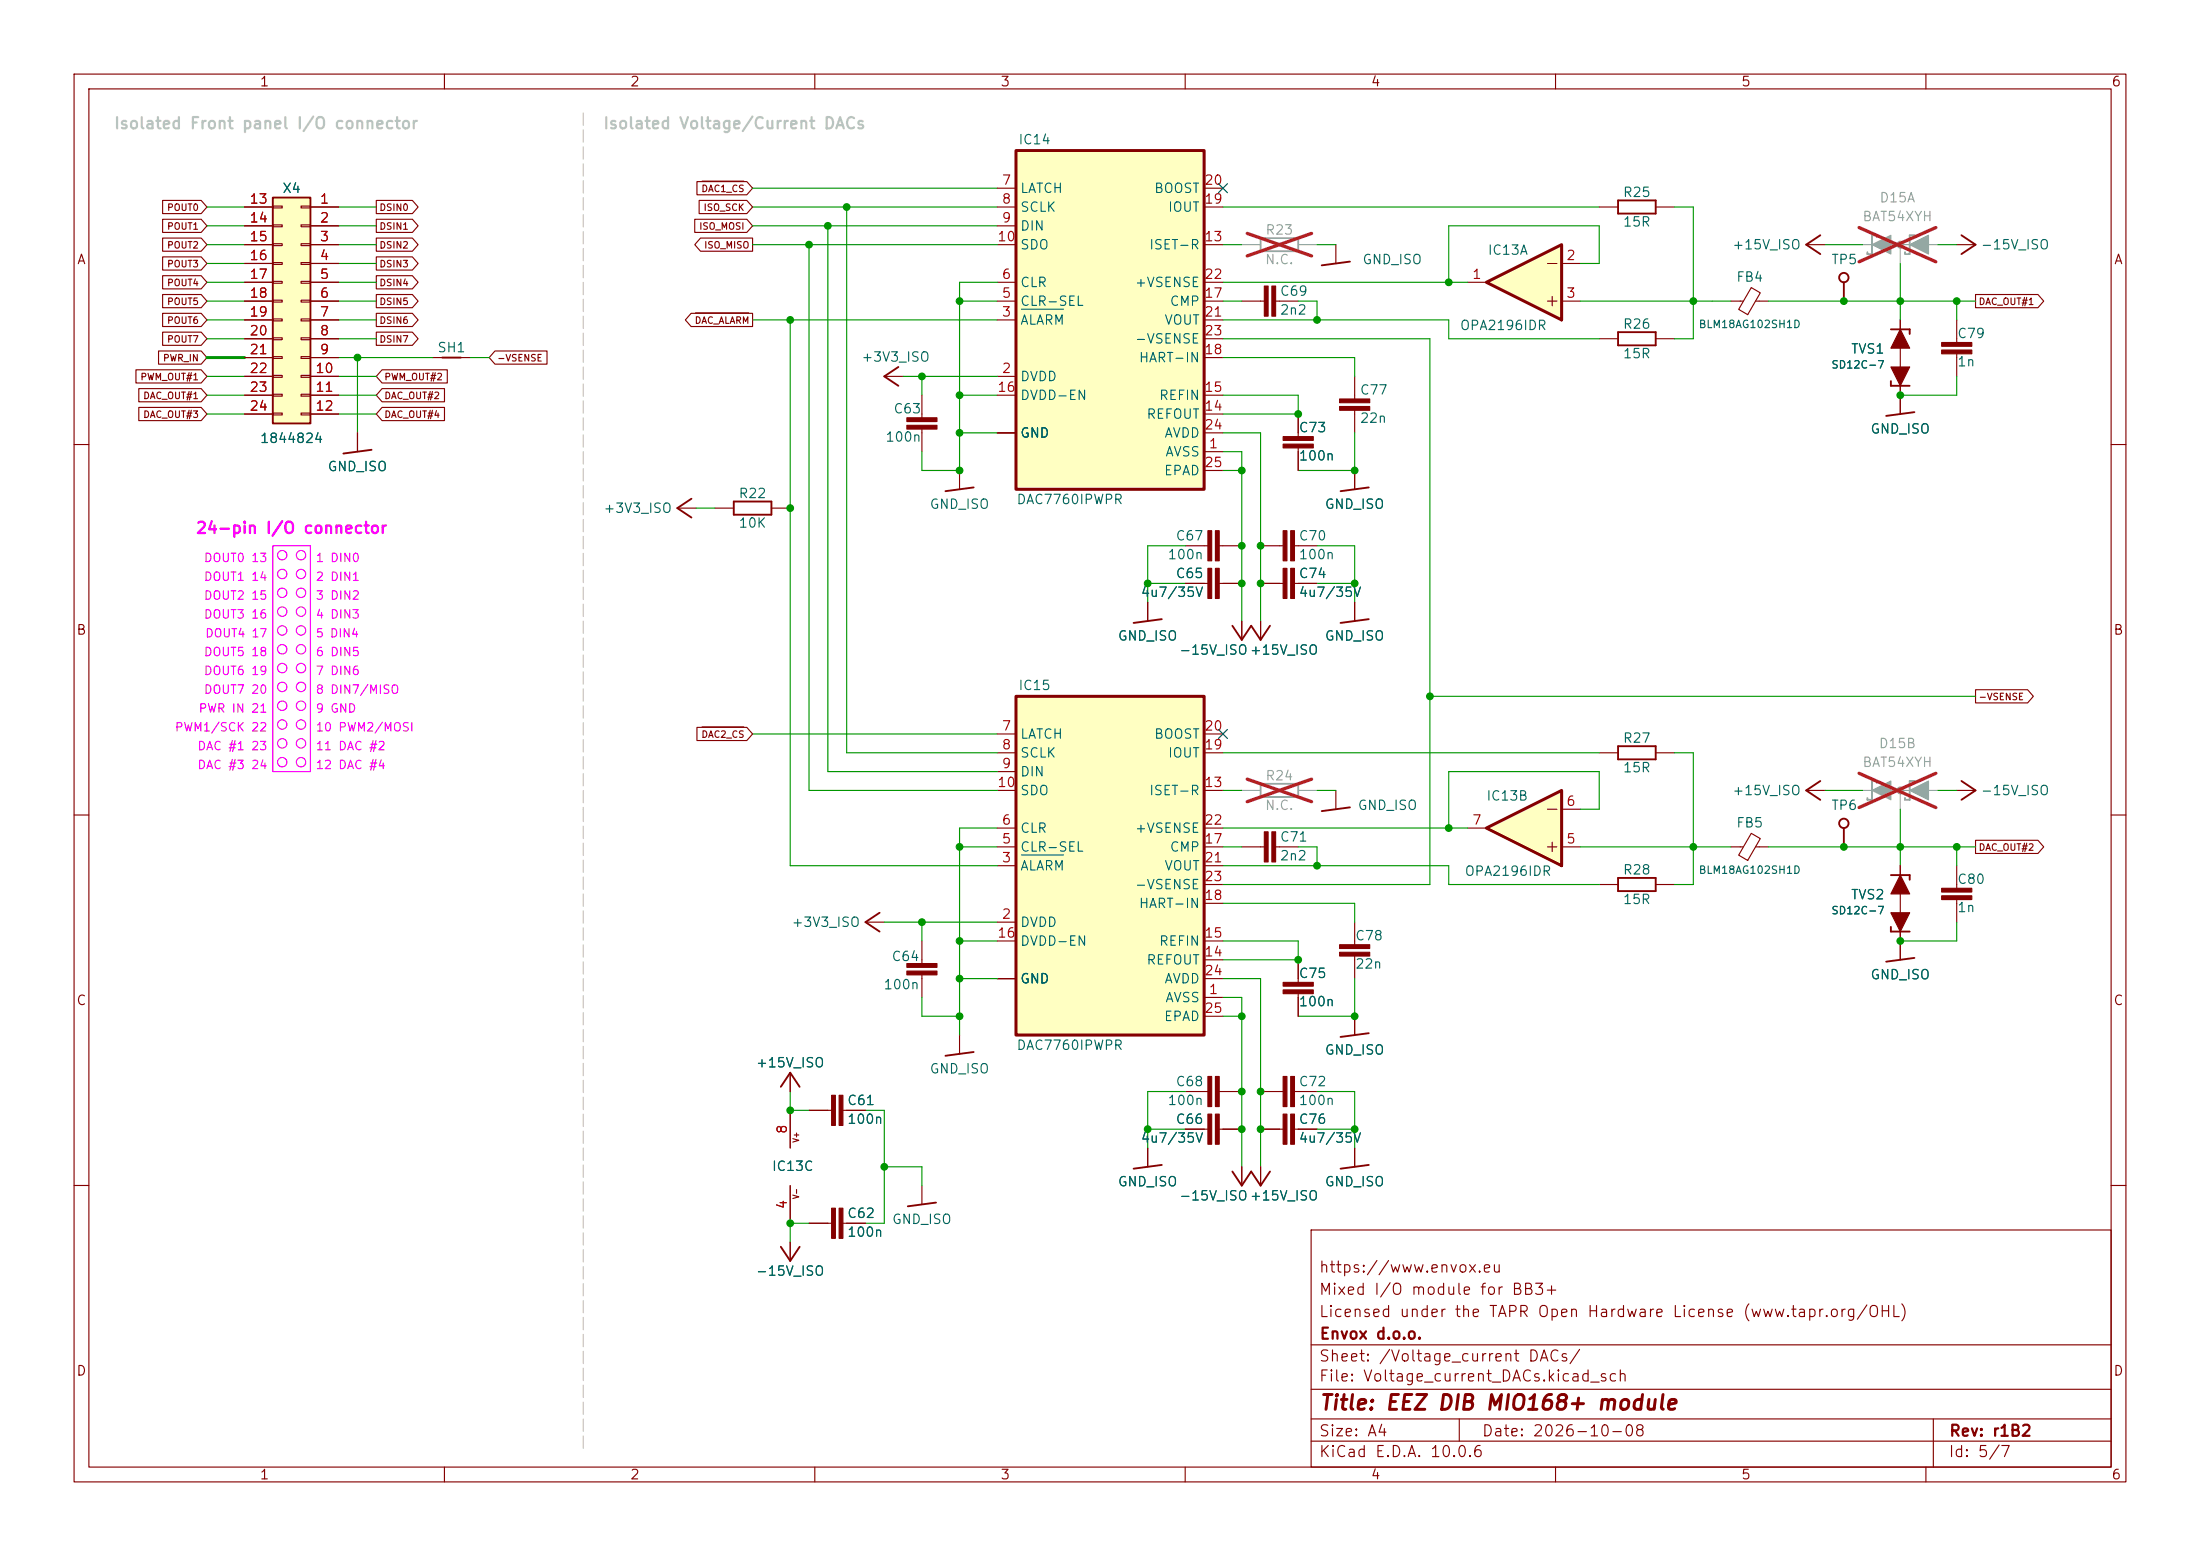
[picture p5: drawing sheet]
<svg xmlns="http://www.w3.org/2000/svg" width="297mm" height="210mm" viewBox="0 0 297 210" stroke-linecap="round" stroke-linejoin="round" font-family="sans-serif">
<g fill="none" stroke="#840000" stroke-width=".15">
<path d="M10 10h277v190h-277zM12 12h273v186h-273zM60 10v2M110 10v2M160 10v2M210 10v2M260 10v2M119.4 50.8h2.5M10 60h2M160 73.7h3.1M164.6 73.7h3M285 60h2"/>
<path d="M10 110h2M285 110h2M170.2 147.3h3M174.8 147.3h3M10 160h2M177 166h108v32h-108zM285 160h2M60 198v2M110 198v2M160 198v2M177 194.5h108M177 191.5h108"/>
<path d="M177 187.5h108M177 181.5h108M197 191.5v3M210 198v2M260 198v2M261 191.5v6.5"/>
</g>
<g fill="#840000" stroke="#840000" stroke-width=".15">
<path d="M173.2 145.3h.5v4.1h-.5z"/>
<path d="M174.2 145.3h.6v4.1h-.6z"/>
<path d="M164.1 71.6h.5v4.1h-.5z"/>
<path d="M163.1 71.6h.5v4.1h-.5z"/>
</g>
<path d="M121.3 49.5l-1.9 1.3 1.9 1.3" fill="none" stroke="#840000" stroke-width=".25"/>
<path d="M36.8 26.7h5.1v30.5h-5.1z" fill="#ffffc2"/>
<path d="M36.8 26.7h5.1v30.5h-5.1zM131.4 65.8l-3.8 .5M156.8 83.6l-3.8 .5M184.8 139.4l-3.8 .6M184.8 157.2l-3.8 .5" fill="none" stroke="#840000" stroke-width=".25"/>
<g fill="none" stroke="#840000" stroke-width=".15">
<path d="M33 27.9h3.8M33 30.5h3.8M33 33h3.8M33 35.6h3.8M33 38.1h3.8M36.8 27.8h1.3v.3h-1.3zM36.8 30.4h1.3v.2h-1.3zM36.8 32.9h1.3v.2h-1.3zM36.8 35.4h1.3v.3h-1.3zM36.8 38h1.3v.2h-1.3zM40.6 27.8h1.3v.3h-1.3zM40.6 30.4h1.3v.2h-1.3z"/>
<path d="M40.6 32.9h1.3v.2h-1.3zM40.6 35.4h1.3v.3h-1.3zM40.6 38h1.3v.2h-1.3zM41.9 27.9h3.8M41.9 30.5h3.8M41.9 33h3.8M41.9 35.6h3.8M41.9 38.1h3.8M33 40.6h3.8M33 43.2h3.8M33 45.7h3.8M33 48.3h3.8"/>
<path d="M33 50.8h3.8M33 53.3h3.8M33 55.9h3.8M36.8 40.5h1.3v.3h-1.3zM36.8 43.1h1.3v.2h-1.3zM36.8 45.6h1.3v.2h-1.3zM36.8 48.1h1.3v.3h-1.3zM36.8 50.7h1.3v.2h-1.3zM36.8 53.2h1.3v.3h-1.3zM36.8 55.8h1.3v.2h-1.3zM40.6 40.5h1.3v.3h-1.3zM40.6 43.1h1.3v.2h-1.3z"/>
<path d="M40.6 45.6h1.3v.2h-1.3zM40.6 48.1h1.3v.3h-1.3zM40.6 50.7h1.3v.2h-1.3zM40.6 53.2h1.3v.3h-1.3zM40.6 55.8h1.3v.2h-1.3zM41.9 40.6h3.8M41.9 43.2h3.8M41.9 45.7h3.8M41.9 48.3h3.8M41.9 50.8h3.8M41.9 53.3h3.8M41.9 55.9h3.8"/>
<path d="M129.5 63.5v2.5M154.9 81.3v2.5M182.9 137.2v2.5M182.9 154.9v2.6"/>
</g>
<path d="M137.2 94h25.4v45.7h-25.4z" fill="#ffffc2"/>
<path d="M137.2 94h25.4v45.7h-25.4z" fill="none" stroke="#840000" stroke-width=".41"/>
<g fill="none" stroke="#840000" stroke-width=".15">
<path d="M264.2 33h2.5M48.3 58.4v2.6M58.4 48.3h5.1M124.5 53.3v3.1M124.5 57.9v3.1M256.5 53.3v2.6M264.2 43.2v3M264.2 47.8v3M91.4 68.6h2.6M96.5 68.6h2.6M104.1 68.6h2.6M170.2 73.7h3"/>
<path d="M170.2 78.7h3M174.8 73.7h3M174.8 78.7h3M182.9 63.5v2.5M134.6 99.1h2.6M162.6 99.1h2.5M170.2 83.8v2.6M182.9 81.3v2.5M134.6 116.8h2.6M134.6 114.3h2.6M134.6 111.8h2.6M134.6 101.6h2.6"/>
<path d="M134.6 104.1h2.6M134.6 106.7h2.6M162.6 116.8h2.5M162.6 114.3h2.5M162.6 111.8h2.5M162.6 101.6h2.5M162.6 106.7h2.5M162.6 119.4h2.5M180.3 106.7v2.5M233.7 114.3h1.6M236.4 112.5l1.2 .7-1.7 2.9-1.2-.7zM237 114.3h1.8"/>
<path d="M243.8 106.7h2.6M248.9 114.3h.1M256.5 116.8v12.7M264.2 106.7h2.5M264.2 116.8v3.1M116.8 124.5h2.6M124.5 127v3M124.5 131.6v3M129.5 139.7v2.5M134.6 124.5h2.6M134.6 132.1h2.6M134.6 127h2.6"/>
<path d="M162.6 134.6h2.5M162.6 132.1h2.5M162.6 129.5h2.5M162.6 127h2.5M162.6 121.9h2.5M162.6 137.2h2.5M182.9 124.5v3M182.9 129v3.1M264.2 121.4v3.1M106.7 144.8v2.5M106.7 149.9v5M109.2 149.9h3.1"/>
<path d="M113.8 149.9h3M154.9 154.9v2.6M160 152.4h3.1M160 147.3h3.1M164.6 152.4h3M164.6 147.3h3M167.6 157.5v2.5M170.2 152.4h3M170.2 157.5v2.5M174.8 152.4h3M106.7 160v5.1M106.7 167.6v2.6"/>
<path d="M109.2 165.1h3.1M113.8 165.1h3M124.5 160v2.6"/>
</g>
<path d="M137.9 115.4h5.7" fill="none" stroke="#006464" stroke-width=".15"/>
<g fill="none" stroke="#840000" stroke-width=".25">
<path d="M264.8 31.8l1.9 1.2-1.9 1.3M59.7 48.3h2.5M258.4 55.6l-3.8 .5M50.2 60.7l-3.8 .5M93.3 67.3l-1.9 1.3 1.9 1.3M99.1 67.7h5v1.8h-5zM184.8 65.8l-3.8 .5M168.9 84.5l1.3 1.9 1.2-1.9M184.8 83.6l-3.8 .5M182.2 109l-3.8 .5M245.7 105.4l-1.9 1.3 1.9 1.3M248.9 111.8v2.5"/>
<path d="M255.3 118.1h2.5v.6M264.8 105.4l1.9 1.3-1.9 1.3M118.7 123.2l-1.9 1.3 1.9 1.2M255.3 125.1v.6h2.5M258.4 129.3l-3.8 .5M105.4 146.7l1.3-1.9 1.2 1.9M131.4 142l-3.8 .5M156.8 157.2l-3.8 .5M166.4 158.1l1.2 1.9 1.3-1.9 1.3 1.9 1.2-1.9M105.4 168.3l1.3 1.9 1.2-1.9M126.4 162.3l-3.8 .5"/>
<circle cx="248.9" cy="111.1" r=".63"/>
</g>
<g fill="#840000" stroke="#840000" stroke-width=".15">
<path d="M174.2 150.4h.6v4h-.6z"/>
<path d="M173.2 150.4h.5v4h-.5z"/>
<path d="M122.4 56.4h4.1v.5h-4.1z"/>
<path d="M122.4 57.4h4.1v.5h-4.1z"/>
<path d="M112.3 147.8h.5v4.1h-.5z"/>
<path d="M113.3 147.8h.5v4.1h-.5z"/>
<path d="M112.3 163.1h.5v4h-.5z"/>
<path d="M113.3 163.1h.5v4h-.5z"/>
<path d="M164.1 145.3h.5v4.1h-.5z"/>
<path d="M163.1 145.3h.5v4.1h-.5z"/>
<path d="M163.1 150.4h.5v4h-.5z"/>
<path d="M164.1 150.4h.5v4h-.5z"/>
<path d="M122.4 130h4.1v.6h-4.1z"/>
<path d="M122.4 131.1h4.1v.5h-4.1z"/>
<path d="M173.2 71.6h.5v4.1h-.5z"/>
<path d="M174.2 71.6h.6v4.1h-.6z"/>
<path d="M174.2 76.7h.6v4.1h-.6z"/>
<path d="M173.2 76.7h.5v4.1h-.5z"/>
<path d="M255.3 123.2h2.5l-1.3 2.5z"/>
<path d="M256.5 118.1l1.3 2.6h-2.5z"/>
<path d="M262.1 46.2h4.1v.5h-4.1z"/>
<path d="M262.1 47.2h4.1v.6h-4.1z"/>
<path d="M180.8 128.5h4.1v.5h-4.1z"/>
<path d="M180.8 127.5h4.1v.5h-4.1z"/>
<path d="M262.1 119.9h4.1v.5h-4.1z"/>
<path d="M262.1 120.9h4.1v.5h-4.1z"/>
</g>
<path d="M251.5 106.7h10.1M256.5 106.7v2.5" fill="none" stroke="#a1a1a1" stroke-width=".15"/>
<path d="M253.4 105.7v-.3h-.7v2.6h-.6v-.3M258.4 105.7v-.3h-.6v2.6h-.6v-.3" fill="none" stroke="#a1a1a1" stroke-width=".25"/>
<circle cx="256.5" cy="106.7" r=".33" fill="#a1a1a1" stroke="#a1a1a1" stroke-width=".41"/>
<g fill="#a1a1a1" stroke="#a1a1a1" stroke-width=".15">
<path d="M257.8 106.7l2.5-1.3v2.6z"/>
<path d="M252.7 106.7l2.6-1.3v2.6z"/>
</g>
<path d="M251 104.4l10.3 4.6M261.3 104.4l-10.3 4.6" fill="none" stroke="#e12e31" stroke-width=".46"/>
<path d="M137.2 20.3h25.4v45.7h-25.4z" fill="#ffffc2"/>
<path d="M137.2 20.3h25.4v45.7h-25.4z" fill="none" stroke="#840000" stroke-width=".41"/>
<g fill="none" stroke="#840000" stroke-width=".15">
<path d="M134.6 38.1h2.6M134.6 25.4h2.6M134.6 27.9h2.6M134.6 30.5h2.6M134.6 33h2.6M162.6 38.1h2.5M162.6 25.4h2.5M162.6 27.9h2.5M162.6 33h2.5M180.3 33v2.6M134.6 50.8h2.6M134.6 43.2h2.6"/>
<path d="M134.6 58.4h2.6M134.6 40.6h2.6M134.6 53.3h2.6M162.6 43.2h2.5M162.6 58.4h2.5M162.6 40.6h2.5M162.6 55.9h2.5M162.6 53.3h2.5M162.6 48.3h2.5M162.6 45.7h2.5M167.6 40.6h3.1M172.2 40.6h3.1"/>
<path d="M175.3 55.9v3M182.9 50.8v3M182.9 55.4v3M160 78.7h3.1M162.6 61h2.5M162.6 63.5h2.5M164.6 78.7h3M175.3 60.5v3M167.6 83.8v2.6M167.6 114.3h3.1M172.2 114.3h3.1M175.3 129.5v3.1"/>
<path d="M175.3 134.1v3.1"/>
</g>
<path d="M137.9 41.7h5.7" fill="none" stroke="#006464" stroke-width=".15"/>
<path d="M170.2 32.1h5.1v1.8h-5.1zM170.2 105.8h5.1v1.8h-5.1z" fill="none" stroke="#a1a1a1" stroke-width=".25"/>
<path d="M167.6 33h2.6M175.3 33h2.5M167.6 106.7h2.6M175.3 106.7h2.5" fill="none" stroke="#a1a1a1" stroke-width=".15"/>
<path d="M168.4 31.5l8.7 3M177.1 31.5l-8.7 3M168.4 105.2l8.7 3M177.1 105.2l-8.7 3" fill="none" stroke="#e12e31" stroke-width=".46"/>
<g fill="#840000" stroke="#840000" stroke-width=".15">
<path d="M171.7 112.3h.5v4h-.5z"/>
<path d="M170.7 112.3h.5v4h-.5z"/>
<path d="M171.7 38.6h.5v4.1h-.5z"/>
<path d="M170.7 38.6h.5v4.1h-.5z"/>
<path d="M180.8 54.9h4.1v.5h-4.1z"/>
<path d="M180.8 53.8h4.1v.6h-4.1z"/>
<path d="M173.2 58.9h4.1v.5h-4.1z"/>
<path d="M173.2 59.9h4.1v.6h-4.1z"/>
<path d="M163.1 76.7h.5v4.1h-.5z"/>
<path d="M164.1 76.7h.5v4.1h-.5z"/>
<path d="M173.2 132.6h4.1v.5h-4.1z"/>
<path d="M173.2 133.6h4.1v.5h-4.1z"/>
</g>
<path d="M182.2 35.3l-3.8 .5M166.4 84.5l1.2 1.9 1.3-1.9" fill="none" stroke="#840000" stroke-width=".25"/>
<path d="M200.7 38.1l10.1-5.1v10.2z" fill="#ffffc2"/>
<path d="M198.1 38.1h2.6M208.9 35.6h1.3M210.8 35.6h2.6M208.9 40.6h1.3M209.5 40v1.3M210.8 40.6h2.6" fill="none" stroke="#840000" stroke-width=".15"/>
<path d="M200.7 38.1l10.1-5.1v10.2z" fill="none" stroke="#840000" stroke-width=".41"/>
<path d="M200.7 111.8l10.1-5.1v10.1z" fill="#ffffc2"/>
<g fill="none" stroke="#840000" stroke-width=".15">
<path d="M22 39.8h5.2l.7 .8-.7 .9h-5.2zM22 32.1h5.2l.7 .9-.7 .9h-5.2zM22 34.7h5.2l.7 .9-.7 .8h-5.2zM22 27.1h5.2l.7 .8-.7 .9h-5.2zM22 29.6h5.2l.7 .9-.7 .9h-5.2zM22 37.2h5.2l.7 .9-.7 .9h-5.2zM33 27.9h3.8M33 33h3.8M33 30.5h3.8M33 35.6h3.8M33 38.1h3.8M41.9 27.9h3.8"/>
<path d="M41.9 33h3.8M41.9 30.5h3.8M41.9 35.6h3.8M41.9 38.1h3.8M50.8 27.1h4.9l.7 .8-.7 .9h-4.9zM50.8 29.6h4.9l.7 .9-.7 .9h-4.9zM50.8 39.8h4.9l.7 .8-.7 .9h-4.9zM50.8 37.2h4.9l.7 .9-.7 .9h-4.9zM50.8 32.1h4.9l.7 .9-.7 .9h-4.9zM50.8 34.7h4.9l.7 .9-.7 .8h-4.9zM93.8 29.6h7l.8 .9-.8 .9h-7zM94.1 24.5h6.7l.8 .9-.8 .9h-6.7z"/>
<path d="M94.4 27.1h6.4l.8 .8-.8 .9h-6.4zM94.6 32.1h7v1.8h-7l-.8-.9zM94.8 24.4h5.6M215.9 27.9h2.5M223.5 27.9h2.6M236.4 38.8l1.2 .7-1.7 3-1.2-.7zM243.8 33h2.6M266.7 39.8h8.4l.8 .8-.8 .9h-8.4zM18.4 49.9h8.8l.7 .9-.7 .9h-8.8zM18.7 52.5h8.5l.7 .8-.7 .9h-8.5zM18.7 55h8.5l.7 .9-.7 .9h-8.5zM21.4 47.4h5.8l.7 .9-.7 .8h-5.8z"/>
<path d="M22 44.8h5.2l.7 .9-.7 .9h-5.2zM22 42.3h5.2l.7 .9-.7 .9h-5.2zM33 40.6h3.8M33 45.7h3.8M33 43.2h3.8M33 48.3h3.8M33 50.8h3.8M33 53.3h3.8M33 55.9h3.8M41.9 40.6h3.8M41.9 45.7h3.8M41.9 43.2h3.8"/>
<path d="M41.9 48.3h3.8M41.9 50.8h3.8M41.9 53.3h3.8M41.9 55.9h3.8M48.3 58.4v2.6M50.8 44.8h4.9l.7 .9-.7 .9h-4.9zM50.8 42.3h4.9l.7 .9-.7 .9h-4.9zM51.6 49.9h8.8v1.8h-8.8l-.8-.9zM51.6 55h8.4v1.8h-8.4l-.8-.9zM51.6 52.5h8.4v1.7h-8.4l-.8-.9zM66.8 47.4h7v1.7h-7l-.8-.8zM93.3 42.3h8.3v1.8h-8.3l-.8-.9z"/>
<path d="M93.9 42.2h7.2M175.3 55.9v2.5M215.9 45.7h2.5M223.5 45.7h2.6M233.7 40.6h1.6M237 40.6h1.8M248.9 40.6h.1M256.5 43.2v12.7M160 78.7h2.6M165.1 78.7h2.5M170.2 78.7h2.5M175.3 61v2.5"/>
<path d="M175.3 78.7h2.5M182.9 63.5v2.5M94.1 98.2h6.7l.8 .9-.8 .8h-6.7zM94.8 98.1h5.6M154.9 81.3v2.5M167.6 83.8v2.6M170.2 83.8v2.6M182.9 81.3v2.5M266.7 93.1h7l.8 .9-.8 .9h-7zM198.1 111.8h2.6M208.9 114.3h1.3M208.9 109.2h1.3"/>
<path d="M209.5 113.7v1.2M210.8 114.3h2.6M210.8 109.2h2.6M215.9 101.6h2.5M215.9 119.4h2.5M223.5 101.6h2.6M223.5 119.4h2.6M256.5 116.8v2.6M266.7 113.4h8.4l.8 .9-.8 .9h-8.4zM175.3 129.5v2.6M175.3 134.6v2.6M182.9 137.2v2.5"/>
<path d="M256.5 124.5v5M106.7 144.8v2.5M106.7 149.9v5M109.2 149.9h2.6M114.3 149.9h2.5M154.9 154.9v2.6M160 152.4h2.6M165.1 152.4h2.5M167.6 157.5v2.5M170.2 157.5v2.5M170.2 152.4h2.5M175.3 152.4h2.5"/>
<path d="M182.9 154.9v2.6M106.7 160v5.1M106.7 167.6v2.6M109.2 165.1h2.6M114.3 165.1h2.5"/>
</g>
<path d="M200.7 111.8l10.1-5.1v10.1z" fill="none" stroke="#840000" stroke-width=".41"/>
<g fill="none" stroke="#840000" stroke-width=".25">
<path d="M218.4 27.1h5.1v1.7h-5.1zM245.7 31.8l-1.9 1.2 1.9 1.3M248.9 38.1v2.5M218.4 44.8h5.1v1.8h-5.1zM255.3 51.4v.7h2.5M255.3 44.5h2.5v.6M218.4 100.7h5.1v1.8h-5.1zM218.4 118.5h5.1v1.8h-5.1z"/>
<circle cx="248.9" cy="37.5" r=".63"/>
</g>
<g fill="#840000" stroke="#840000" stroke-width=".15">
<path d="M255.3 49.5h2.5l-1.3 2.6z"/>
<path d="M256.5 44.5l1.3 2.5h-2.5z"/>
</g>
<path d="M251.5 33h10.1M256.5 33v2.6" fill="none" stroke="#a1a1a1" stroke-width=".15"/>
<path d="M253.4 32v-.2h-.7v2.5h-.6v-.3M258.4 32v-.2h-.6v2.5h-.6v-.3" fill="none" stroke="#a1a1a1" stroke-width=".25"/>
<circle cx="256.5" cy="33" r=".33" fill="#a1a1a1" stroke="#a1a1a1" stroke-width=".41"/>
<g fill="#a1a1a1" stroke="#a1a1a1" stroke-width=".15">
<path d="M257.8 33l2.5-1.2v2.5z"/>
<path d="M252.7 33l2.6-1.2v2.5z"/>
</g>
<path d="M251 30.7l10.3 4.6M261.3 30.7l-10.3 4.6" fill="none" stroke="#e12e31" stroke-width=".46"/>
<path d="M78.7 15.2v94M78.7 109.2v86.4" fill="none" stroke="#c2c2c2" stroke-width=".15" stroke-dasharray="1.7 .6"/>
<g fill="none" stroke="#009600" stroke-width=".15">
<path d="M27.9 33h5.1M27.9 27.9h5.1M27.9 30.5h5.1M27.9 35.6h5.1M27.9 38.1h5.1M45.7 33h5.1M45.7 27.9h5.1M45.7 30.5h5.1M45.7 35.6h5.1M45.7 38.1h5.1M101.6 33h33M101.6 27.9h33"/>
<path d="M101.6 30.5h33M101.6 25.4h33M109.2 33v73.7h25.4M111.8 30.5v73.6h22.8M114.3 27.9v73.7h20.3M134.6 38.1h-5.1v25.4h-5v-2.5M165.1 33h2.5M165.1 27.9h50.8M165.1 38.1h33M177.8 33h2.5M213.4 35.6h2.5v-5.1h-20.3v7.6M226.1 27.9h2.5v17.8h-2.5"/>
<path d="M246.4 33h5.1M256.5 35.6v7.6M261.6 33h2.6M27.9 40.6h5.1M27.9 45.7h5.1M27.9 53.3h5.1M27.9 50.8h5.1M27.9 43.2h5.1M27.9 55.9h5.1M45.7 40.6h5.1M45.7 45.7h5.1M45.7 53.3h5.1"/>
<path d="M45.7 50.8h5.1M45.7 43.2h5.1M45.7 48.3h12.7M45.7 55.9h5.1M48.3 48.3v10.1M63.5 48.3h2.5M101.6 43.2h33M106.7 43.2v73.6h27.9M121.9 50.8h12.7M124.5 50.8v2.5M129.5 40.6h5.1M129.5 53.3h5.1"/>
<path d="M129.5 58.4h5.1M165.1 40.6h2.5M165.1 48.3h17.8v2.5M165.1 43.2h30.5v2.5h20.3M165.1 45.7h27.9v73.7h-27.9M165.1 58.4h5.1v25.4M165.1 53.3h10.2v2.6h-10.2M175.3 40.6h2.5v2.6M182.9 58.4v5.1h-7.6M213.4 40.6h20.3M238.8 40.6h27.9M264.2 40.6v2.6"/>
<path d="M264.2 50.8v2.5h-7.7M94 68.6h2.5M154.9 78.7h5.1M160 73.7h-5.1v7.6M165.1 61h2.5v22.8M165.1 63.5h2.5M177.8 73.7h5.1v7.6M177.8 78.7h5.1M101.6 99.1h33M193 94h73.7M129.5 114.3h5.1M134.6 111.8h-5.1v27.9"/>
<path d="M165.1 101.6h50.8M165.1 106.7h2.5M165.1 116.8h30.5v2.6h20.3M165.1 114.3h2.5M165.1 111.8h33M175.3 114.3h2.5v2.5M177.8 106.7h2.5M213.4 109.2h2.5v-5.1h-20.3v7.7M213.4 114.3h20.3M226.1 101.6h2.5v17.8h-2.5M238.8 114.3h27.9M246.4 106.7h5.1"/>
<path d="M256.5 109.2v7.6M261.6 106.7h2.6M264.2 114.3v2.5M119.4 124.5h15.2M124.5 134.6v2.6h5M124.5 124.5v2.5M129.5 132.1h5.1M129.5 127h5.1M165.1 121.9h17.8v2.6M165.1 137.2h2.5M165.1 132.1h5.1v25.4M165.1 127h10.2v2.5h-10.2"/>
<path d="M165.1 134.6h2.5v22.9M182.9 132.1v5.1h-7.6M264.2 124.5v2.5h-7.7M106.7 147.3v2.6h2.5M116.8 149.9h2.6v15.2h-2.6M119.4 157.5h5.1v2.5M154.9 152.4h5.1M160 147.3h-5.1v7.6M177.8 147.3h5.1v7.6M177.8 152.4h5.1M109.2 165.1h-2.5v2.5"/>
</g>
<path d="M27.9 48.3h5.1" fill="none" stroke="#009600" stroke-width=".41"/>
<path d="M164.5 24.8l1.2 1.2M165.7 24.8l-1.2 1.2M164.5 98.5l1.2 1.2M165.7 98.5l-1.2 1.2" fill="none" stroke="#000084" stroke-width=".15"/>
<g fill="none" stroke="#f0f" stroke-width=".15">
<path d="M36.8 73.7h5.1v30.4h-5.1z"/>
<circle cx="38.1" cy="74.9" r=".63"/>
<circle cx="38.1" cy="77.5" r=".63"/>
<circle cx="40.6" cy="77.5" r=".63"/>
<circle cx="40.6" cy="74.9" r=".63"/>
<circle cx="38.1" cy="80" r=".63"/>
<circle cx="38.1" cy="90.2" r=".63"/>
<circle cx="38.1" cy="92.7" r=".63"/>
<circle cx="38.1" cy="97.8" r=".63"/>
<circle cx="38.1" cy="95.2" r=".63"/>
<circle cx="38.1" cy="82.5" r=".63"/>
<circle cx="38.1" cy="85.1" r=".63"/>
<circle cx="38.1" cy="87.6" r=".63"/>
<circle cx="40.6" cy="80" r=".63"/>
<circle cx="40.6" cy="82.5" r=".63"/>
<circle cx="40.6" cy="90.2" r=".63"/>
<circle cx="40.6" cy="97.8" r=".63"/>
<circle cx="40.6" cy="85.1" r=".63"/>
<circle cx="40.6" cy="87.6" r=".63"/>
<circle cx="40.6" cy="92.7" r=".63"/>
<circle cx="40.6" cy="95.2" r=".63"/>
<circle cx="38.1" cy="100.3" r=".63"/>
<circle cx="38.1" cy="102.9" r=".63"/>
<circle cx="40.6" cy="100.3" r=".63"/>
<circle cx="40.6" cy="102.9" r=".63"/>
</g>
<g fill="#009600" stroke="#009600" stroke-width=".14">
<circle cx="48.3" cy="48.3" r=".46"/>
<circle cx="124.5" cy="124.5" r=".46"/>
<circle cx="129.5" cy="127" r=".46"/>
<circle cx="129.5" cy="114.3" r=".46"/>
<circle cx="106.7" cy="149.9" r=".46"/>
<circle cx="114.3" cy="27.9" r=".46"/>
<circle cx="124.5" cy="50.8" r=".46"/>
<circle cx="106.7" cy="43.2" r=".46"/>
<circle cx="106.7" cy="68.6" r=".46"/>
<circle cx="109.2" cy="33" r=".46"/>
<circle cx="111.8" cy="30.5" r=".46"/>
<circle cx="195.6" cy="38.1" r=".46"/>
<circle cx="175.3" cy="55.9" r=".46"/>
<circle cx="177.8" cy="43.2" r=".46"/>
<circle cx="167.6" cy="63.5" r=".46"/>
<circle cx="264.2" cy="114.3" r=".46"/>
<circle cx="248.9" cy="114.3" r=".46"/>
<circle cx="256.5" cy="114.3" r=".46"/>
<circle cx="264.2" cy="40.6" r=".46"/>
<circle cx="256.5" cy="127" r=".46"/>
<circle cx="182.9" cy="63.5" r=".46"/>
<circle cx="182.9" cy="78.7" r=".46"/>
<circle cx="175.3" cy="129.5" r=".46"/>
<circle cx="193" cy="94" r=".46"/>
<circle cx="177.8" cy="116.8" r=".46"/>
<circle cx="106.7" cy="165.1" r=".46"/>
<circle cx="154.9" cy="152.4" r=".46"/>
<circle cx="119.4" cy="157.5" r=".46"/>
<circle cx="129.5" cy="137.2" r=".46"/>
<circle cx="129.5" cy="132.1" r=".46"/>
<circle cx="129.5" cy="58.4" r=".46"/>
<circle cx="129.5" cy="53.3" r=".46"/>
<circle cx="129.5" cy="63.5" r=".46"/>
<circle cx="167.6" cy="78.7" r=".46"/>
<circle cx="170.2" cy="78.7" r=".46"/>
<circle cx="167.6" cy="73.7" r=".46"/>
<circle cx="170.2" cy="73.7" r=".46"/>
<circle cx="129.5" cy="40.6" r=".46"/>
<circle cx="154.9" cy="78.7" r=".46"/>
<circle cx="182.9" cy="152.4" r=".46"/>
<circle cx="167.6" cy="147.3" r=".46"/>
<circle cx="170.2" cy="147.3" r=".46"/>
<circle cx="170.2" cy="152.4" r=".46"/>
<circle cx="167.6" cy="152.4" r=".46"/>
<circle cx="256.5" cy="53.3" r=".46"/>
<circle cx="256.5" cy="40.6" r=".46"/>
<circle cx="228.6" cy="40.6" r=".46"/>
<circle cx="248.9" cy="40.6" r=".46"/>
<circle cx="228.6" cy="114.3" r=".46"/>
<circle cx="167.6" cy="137.2" r=".46"/>
<circle cx="195.6" cy="111.8" r=".46"/>
<circle cx="182.9" cy="137.2" r=".46"/>
</g>
<text font-size="2" fill="#840000" x="178" y="190.8">Title: EEZ DIB MIO168+ module</text>
<g font-size="1.5" fill="#c2c2c2">
<text x="15.3" y="17.8">Isolated Front panel I/O connector</text>
<text x="81.3" y="17.8">Isolated Voltage/Current DACs</text>
</g>
<text font-size="1.5" fill="#f0f" x="26.3" y="72.4">24-pin I/O connector</text>
<g font-size="1.5" fill="#840000">
<text x="178" y="172.1">https://www.envox.eu</text>
<text x="178" y="178.1">Licensed under the TAPR Open Hardware License (www.tapr.org/OHL)</text>
<text x="178" y="175.1">Mixed I/O module for BB3+</text>
<text x="178" y="184.1">Sheet: /Voltage_current DACs/</text>
<text x="178" y="181.1">Envox d.o.o.</text>
<text x="178" y="186.8">File: Voltage_current_DACs.kicad_sch</text>
<text x="178" y="197">KiCad E.D.A. 10.0.6</text>
<text x="178" y="194.2">Size: A4</text>
<text x="200" y="194.2">Date: 2026-10-08</text>
<text x="263" y="197">Id: 5/7</text>
<text x="263" y="194.2">Rev: r1B2</text>
</g>
<g font-size="1.3" fill="#840000">
<text x="35" y="12">1</text>
<text x="85" y="12">2</text>
<text x="135" y="12">3</text>
<text x="185" y="12">4</text>
<text x="235" y="12">5</text>
<text x="285" y="12">6</text>
<text x="10.3" y="36">A</text>
<text x="285.3" y="36">A</text>
<text x="10.2" y="86">B</text>
<text x="285.2" y="86">B</text>
<text x="10.2" y="136">C</text>
<text x="285.2" y="136">C</text>
<text x="10.2" y="186">D</text>
<text x="285.2" y="186">D</text>
<text x="35" y="200">1</text>
<text x="85" y="200">2</text>
<text x="135" y="200">3</text>
<text x="185" y="200">4</text>
<text x="235" y="200">5</text>
<text x="285" y="200">6</text>
</g>
<g font-size="1.3" fill="#006464">
<text x="137.4" y="19.8">IC14</text>
<text x="38" y="26.4">X4</text>
<text x="137.6" y="26.4">LATCH</text>
<text x="137.6" y="28.9">SCLK</text>
<text x="155.7" y="26.4">BOOST</text>
<text x="157.6" y="28.9">IOUT</text>
<text x="219" y="26.9">R25</text>
<text x="137.6" y="31.4">DIN</text>
<text x="137.6" y="34">SDO</text>
<text x="155.1" y="34">ISET-R</text>
<text x="183.8" y="36">GND_ISO</text>
<text x="200.8" y="34.7">IC13A</text>
<text x="219" y="30.9">15R</text>
<text x="233.8" y="34">+15V_ISO</text>
<text x="247.1" y="36">TP5</text>
<text x="267.3" y="34">-15V_ISO</text>
<text x="137.6" y="41.6">CLR-SEL</text>
<text x="137.6" y="39.1">CLR</text>
<text x="153.1" y="39.1">+VSENSE</text>
<text x="157.8" y="41.6">CMP</text>
<text x="172.7" y="40.2">C69</text>
<text x="234.3" y="38.3">FB4</text>
<text x="59" y="47.9">SH1</text>
<text x="137.6" y="44.1">ALARM</text>
<text x="153.1" y="46.7">-VSENSE</text>
<text x="157.1" y="44.1">VOUT</text>
<text x="172.7" y="42.8">2n2</text>
<text x="197" y="44.9">OPA2196IDR</text>
<text x="219" y="44.7">R26</text>
<text x="264.1" y="46">C79</text>
<text x="116.2" y="49.1">+3V3_ISO</text>
<text x="137.6" y="51.8">DVDD</text>
<text x="153.7" y="49.2">HART-IN</text>
<text x="183.5" y="53.6">C77</text>
<text x="219" y="48.7">15R</text>
<text x="249.8" y="48">TVS1</text>
<text x="264.1" y="49.8">1n</text>
<text x="119.4" y="59.9">100n</text>
<text x="120.5" y="56.1">C63</text>
<text x="137.6" y="59.4">GND</text>
<text x="137.6" y="54.3">DVDD-EN</text>
<text x="154.7" y="56.8">REFOUT</text>
<text x="156.4" y="54.3">REFIN</text>
<text x="157.1" y="59.4">AVDD</text>
<text x="175.2" y="58.7">C73</text>
<text x="183.5" y="57.4">22n</text>
<text x="252.4" y="58.8">GND_ISO</text>
<text x="35" y="60.1">1844824</text>
<text x="44.1" y="63.9">GND_ISO</text>
<text x="157" y="64.5">EPAD</text>
<text x="157.2" y="61.9">AVSS</text>
<text x="175.2" y="62.5">100n</text>
<text x="81.4" y="69.5">+3V3_ISO</text>
<text x="99.6" y="67.5">R22</text>
<text x="99.6" y="71.5">10K</text>
<text x="125.4" y="69">GND_ISO</text>
<text x="137.1" y="68.4">DAC7760IPWPR</text>
<text x="178.8" y="69">GND_ISO</text>
<text x="157.5" y="75.8">100n</text>
<text x="158.6" y="73.3">C67</text>
<text x="175.2" y="73.3">C70</text>
<text x="175.2" y="75.8">100n</text>
<text x="153.9" y="80.9">4u7/35V</text>
<text x="158.6" y="78.3">C65</text>
<text x="175.2" y="78.3">C74</text>
<text x="175.2" y="80.9">4u7/35V</text>
<text x="150.8" y="86.8">GND_ISO</text>
<text x="159.1" y="88.7">-15V_ISO+15V_ISO</text>
<text x="178.8" y="86.8">GND_ISO</text>
<text x="137.4" y="93.5">IC15</text>
<text x="137.6" y="100">LATCH</text>
<text x="155.7" y="100">BOOST</text>
<text x="219" y="100.6">R27</text>
<text x="137.6" y="102.6">SCLK</text>
<text x="137.6" y="105.1">DIN</text>
<text x="137.6" y="107.6">SDO</text>
<text x="155.1" y="107.6">ISET-R</text>
<text x="157.6" y="102.6">IOUT</text>
<text x="219" y="104.6">15R</text>
<text x="233.8" y="107.6">+15V_ISO</text>
<text x="267.3" y="107.6">-15V_ISO</text>
<text x="137.6" y="112.7">CLR</text>
<text x="153.1" y="112.7">+VSENSE</text>
<text x="172.7" y="113.9">C71</text>
<text x="183.2" y="109.6">GND_ISO</text>
<text x="200.6" y="108.4">IC13B</text>
<text x="234.3" y="112">FB5</text>
<text x="247.1" y="109.6">TP6</text>
<text x="137.6" y="117.8">ALARM</text>
<text x="137.6" y="115.3">CLR-SEL</text>
<text x="157.1" y="117.8">VOUT</text>
<text x="157.8" y="115.3">CMP</text>
<text x="172.7" y="116.4">2n2</text>
<text x="197.6" y="118.5">OPA2196IDR</text>
<text x="219" y="118.3">R28</text>
<text x="264.1" y="119.6">C80</text>
<text x="106.8" y="125.4">+3V3_ISO</text>
<text x="137.6" y="125.4">DVDD</text>
<text x="153.1" y="120.3">-VSENSE</text>
<text x="153.7" y="122.9">HART-IN</text>
<text x="219" y="122.3">15R</text>
<text x="249.8" y="121.7">TVS2</text>
<text x="264.1" y="123.4">1n</text>
<text x="120.3" y="130">C64</text>
<text x="137.6" y="128">DVDD-EN</text>
<text x="154.7" y="130.5">REFOUT</text>
<text x="156.4" y="128">REFIN</text>
<text x="182.9" y="127.2">C78</text>
<text x="182.9" y="131">22n</text>
<text x="119.2" y="133.8">100n</text>
<text x="137.6" y="133">GND</text>
<text x="157.1" y="133">AVDD</text>
<text x="157.2" y="135.6">AVSS</text>
<text x="175.2" y="132.3">C75</text>
<text x="175.2" y="136.1">100n</text>
<text x="252.4" y="132.5">GND_ISO</text>
<text x="137.1" y="142">DAC7760IPWPR</text>
<text x="157" y="138.1">EPAD</text>
<text x="178.8" y="142.7">GND_ISO</text>
<text x="102" y="144.4">+15V_ISO</text>
<text x="114.3" y="149.5">C61</text>
<text x="125.4" y="145.2">GND_ISO</text>
<text x="157.5" y="149.5">100n</text>
<text x="158.6" y="146.9">C68</text>
<text x="175.2" y="146.9">C72</text>
<text x="175.2" y="149.5">100n</text>
<text x="114.3" y="152">100n</text>
<text x="153.9" y="154.5">4u7/35V</text>
<text x="158.6" y="152">C66</text>
<text x="175.2" y="152">C76</text>
<text x="175.2" y="154.5">4u7/35V</text>
<text x="104.1" y="158.4">IC13C</text>
<text x="150.8" y="160.4">GND_ISO</text>
<text x="178.8" y="160.4">GND_ISO</text>
<text x="114.3" y="164.7">C62</text>
<text x="114.3" y="167.2">100n</text>
<text x="120.3" y="165.5">GND_ISO</text>
<text x="159.1" y="162.3">-15V_ISO+15V_ISO</text>
<text x="102" y="172.5">-15V_ISO</text>
</g>
<g font-size="1.3" fill="#a90000">
<text x="33.6" y="27.8">13</text>
<text x="43.1" y="27.8">1</text>
<text x="135.2" y="25.3">7</text>
<text x="135.2" y="27.8">8</text>
<text x="162.5" y="27.8">19</text>
<text x="162.5" y="25.3">20</text>
<text x="33.6" y="30.3">14</text>
<text x="33.6" y="32.9">15</text>
<text x="33.6" y="35.4">16</text>
<text x="43.1" y="30.3">2</text>
<text x="43.1" y="32.9">3</text>
<text x="43.1" y="35.4">4</text>
<text x="134.6" y="32.9">10</text>
<text x="135.2" y="30.3">9</text>
<text x="162.5" y="32.9">13</text>
<text x="211.4" y="35.4">2</text>
<text x="33.6" y="38">17</text>
<text x="33.6" y="40.5">18</text>
<text x="43.1" y="38">5</text>
<text x="43.1" y="40.5">6</text>
<text x="135.2" y="40.5">5</text>
<text x="135.2" y="38">6</text>
<text x="162.5" y="40.5">17</text>
<text x="162.5" y="38">22</text>
<text x="198.7" y="38">1</text>
<text x="211.4" y="40.5">3</text>
<text x="33.6" y="43">19</text>
<text x="33.6" y="45.6">20</text>
<text x="43.1" y="43">7</text>
<text x="43.1" y="45.6">8</text>
<text x="135.2" y="43">3</text>
<text x="162.5" y="43">21</text>
<text x="162.5" y="45.6">23</text>
<text x="33.6" y="48.1">21</text>
<text x="33.6" y="50.7">22</text>
<text x="33.6" y="53.2">23</text>
<text x="42.5" y="50.7">10</text>
<text x="42.5" y="53.2">11</text>
<text x="43.1" y="48.1">9</text>
<text x="134.6" y="53.2">16</text>
<text x="135.2" y="50.7">2</text>
<text x="162.5" y="53.2">15</text>
<text x="162.5" y="48.1">18</text>
<text x="33.6" y="55.7">24</text>
<text x="42.5" y="55.7">12</text>
<text x="162.5" y="55.7">14</text>
<text x="162.5" y="58.3">24</text>
<text x="162.5" y="63.4">25</text>
<text x="163.1" y="60.8">1</text>
<text x="135.2" y="98.9">7</text>
<text x="135.2" y="101.5">8</text>
<text x="162.5" y="101.5">19</text>
<text x="162.5" y="98.9">20</text>
<text x="134.6" y="106.5">10</text>
<text x="135.2" y="104">9</text>
<text x="162.5" y="106.5">13</text>
<text x="135.2" y="111.6">6</text>
<text x="162.5" y="111.6">22</text>
<text x="198.7" y="111.6">7</text>
<text x="211.4" y="109.1">6</text>
<text x="135.2" y="116.7">3</text>
<text x="135.2" y="114.2">5</text>
<text x="162.5" y="114.2">17</text>
<text x="162.5" y="116.7">21</text>
<text x="162.5" y="119.2">23</text>
<text x="211.4" y="114.2">5</text>
<text x="135.2" y="124.3">2</text>
<text x="162.5" y="121.8">18</text>
<text x="134.6" y="126.9">16</text>
<text x="162.5" y="129.4">14</text>
<text x="162.5" y="126.9">15</text>
<text x="162.5" y="131.9">24</text>
<text x="162.5" y="137">25</text>
<text x="163.1" y="134.5">1</text>
<text x="106.5" y="153.1" transform="rotate(-90 106.5 153.1)">8</text>
<text x="106.5" y="163.3" transform="rotate(-90 106.5 163.3)">4</text>
</g>
<g font-size="1.3" fill="#989898">
<text x="253.6" y="27.6">D15A</text>
<text x="170.7" y="36">N.C.</text>
<text x="170.7" y="32">R23</text>
<text x="251.3" y="30.2">BAT54XYH</text>
<text x="253.6" y="101.3">D15B</text>
<text x="170.7" y="105.6">R24</text>
<text x="251.3" y="103.8">BAT54XYH</text>
<text x="170.7" y="109.6">N.C.</text>
</g>
<g font-size="1.1" fill="#f0f">
<text x="27.4" y="76.1">DOUT0 13</text>
<text x="42.5" y="76.1">1 DIN0</text>
<text x="27.4" y="78.7">DOUT1 14</text>
<text x="27.4" y="83.8">DOUT3 16</text>
<text x="27.4" y="81.2">DOUT2 15</text>
<text x="42.5" y="81.2">3 DIN2</text>
<text x="42.5" y="78.7">2 DIN1</text>
<text x="42.5" y="83.8">4 DIN3</text>
<text x="27.4" y="88.8">DOUT5 18</text>
<text x="27.6" y="86.3">DOUT4 17</text>
<text x="42.5" y="88.8">6 DIN5</text>
<text x="42.5" y="86.3">5 DIN4</text>
<text x="27.4" y="91.4">DOUT6 19</text>
<text x="27.4" y="93.9">DOUT7 20</text>
<text x="42.5" y="93.9">8 DIN7/MISO</text>
<text x="42.5" y="91.4">7 DIN6</text>
<text x="23.5" y="99">PWM1/SCK 22</text>
<text x="26.6" y="101.5">DAC #1 23</text>
<text x="26.7" y="96.5">PWR IN 21</text>
<text x="42.5" y="101.5">11 DAC #2</text>
<text x="42.5" y="96.5">9 GND</text>
<text x="42.5" y="99">10 PWM2/MOSI</text>
<text x="26.6" y="104.1">DAC #3 24</text>
<text x="42.5" y="104.1">12 DAC #4</text>
</g>
<g font-size="1" fill="#006464">
<text x="229.2" y="44.5">BLM18AG102SH1D</text>
<text x="247.2" y="50">SD12C-7</text>
<text x="229.2" y="118.2">BLM18AG102SH1D</text>
<text x="247.2" y="123.7">SD12C-7</text>
</g>
<g font-size=".9" fill="#840000">
<text x="22.5" y="28.7">POUT0</text>
<text x="51.1" y="28.7">DSIN0</text>
<text x="94.6" y="26.1">DAC1_CS</text>
<text x="94.9" y="28.7">ISO_SCK</text>
<text x="22.5" y="33.8">POUT2</text>
<text x="22.5" y="31.2">POUT1</text>
<text x="51.1" y="31.2">DSIN1</text>
<text x="51.1" y="33.8">DSIN2</text>
<text x="94.3" y="31.2">ISO_MOSI</text>
<text x="95" y="33.8">ISO_MISO</text>
<text x="22.5" y="41.4">POUT5</text>
<text x="22.5" y="36.3">POUT3</text>
<text x="22.5" y="38.8">POUT4</text>
<text x="51.1" y="41.4">DSIN5</text>
<text x="51.1" y="38.8">DSIN4</text>
<text x="51.1" y="36.3">DSIN3</text>
<text x="267" y="41.4">DAC_OUT#1</text>
<text x="22.5" y="46.5">POUT7</text>
<text x="22.5" y="43.9">POUT6</text>
<text x="51.1" y="46.5">DSIN7</text>
<text x="51.1" y="43.9">DSIN6</text>
<text x="93.7" y="43.9">DAC_ALARM</text>
<text x="18.9" y="51.5">PWM_OUT#1</text>
<text x="21.9" y="49">PWR_IN</text>
<text x="51.8" y="51.5">PWM_OUT#2</text>
<text x="67.1" y="49">-VSENSE</text>
<text x="19.3" y="54.1">DAC_OUT#1</text>
<text x="19.3" y="56.6">DAC_OUT#3</text>
<text x="51.8" y="56.6">DAC_OUT#4</text>
<text x="51.8" y="54.1">DAC_OUT#2</text>
<text x="267" y="94.7">-VSENSE</text>
<text x="94.6" y="99.8">DAC2_CS</text>
<text x="267" y="115">DAC_OUT#2</text>
</g>
<g font-size=".8" fill="#840000">
<text x="108.1" y="154.3" transform="rotate(-90 108.1 154.3)">V+</text>
<text x="108.1" y="161.9" transform="rotate(-90 108.1 161.9)">V-</text>
</g>
</svg>
